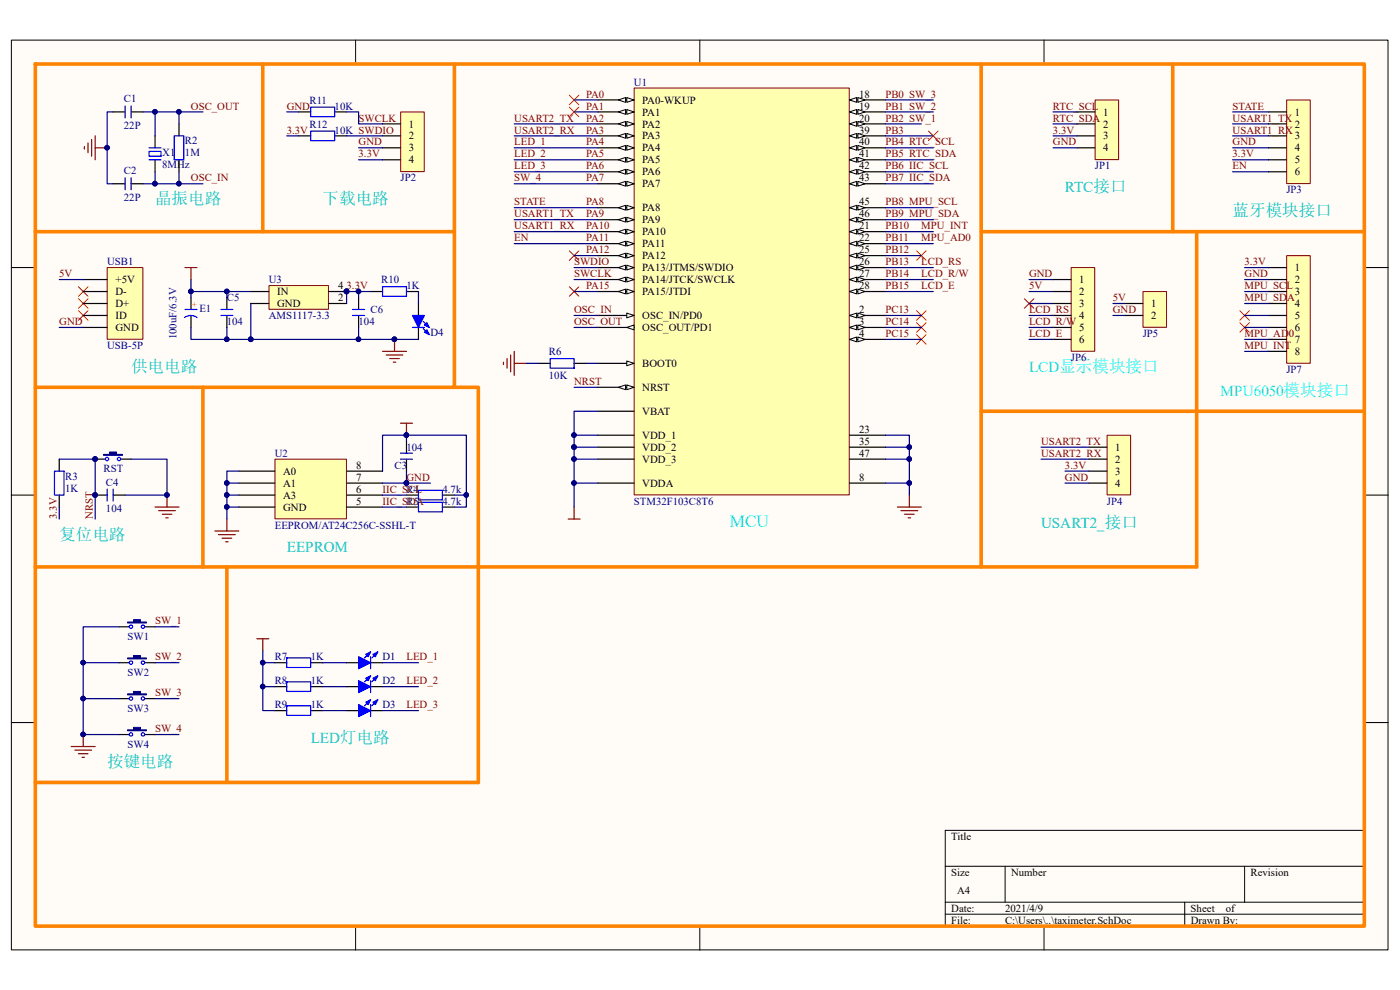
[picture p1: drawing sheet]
<svg xmlns="http://www.w3.org/2000/svg" width="297mm" height="210mm" viewBox="0 0 297 210" stroke-linecap="round" stroke-linejoin="round" font-family="sans-serif">
<path d="M2.5 8.6h292v192.9h-292z" fill="#fffcf8"/>
<path d="M2.4 8.5h292.1v193h-292.1z" fill="none" stroke="#000" stroke-width=".21"/>
<path d="M7.5 13.6h281.9v182.8h-281.9z" fill="#fffcf8"/>
<g fill="none" stroke="#000" stroke-width=".21">
<path d="M7.5 13.6h281.9v182.8h-281.9zM75.4 8.5v5.1M148.5 8.5v5.1M221.5 8.5v5.1M2.4 56.8h5.1M289.4 56.8h5.1M2.4 105h5.1M289.4 105h5.1M2.4 153.3h5.1M289.4 153.3h5.1M289.4 176.1h-88.9v20.4M75.4 196.5v5"/>
<path d="M148.5 196.5v5M200.5 183.8h88.9M200.5 191.4h88.9M200.5 193.9h88.9M213.2 183.8v7.6M221.5 196.5v5M251.3 191.4v5.1M264 183.8v7.6"/>
</g>
<path d="M134.6 18.7h45.6v86.3h-45.6z" fill="#ffffb0"/>
<path d="M134.5 18.7h45.7v86.3h-45.7z" fill="none" stroke="#800000" stroke-width=".21"/>
<path d="M126.9 77.1h7.6" fill="none" stroke="#000" stroke-width=".25"/>
<path d="M133 76.6l1.5 .5-1.5 .5z" fill="#fffcf8"/>
<path d="M133 76.6l1.5 .5-1.5 .5z" fill="none" stroke="#000" stroke-width=".21"/>
<path d="M126.9 82.2h7.6" fill="none" stroke="#000" stroke-width=".25"/>
<path d="M133 81.7l1.5 .5-1.5 .5z" fill="#fffcf8"/>
<path d="M133 81.7l1.5 .5-1.5 .5z" fill="none" stroke="#000" stroke-width=".21"/>
<path d="M131.2 82.2l1.5-.5v1z" fill="#fffcf8"/>
<path d="M131.2 82.2l1.5-.5v1z" fill="none" stroke="#000" stroke-width=".21"/>
<path d="M126.9 66.9h7.6" fill="none" stroke="#000" stroke-width=".25"/>
<path d="M133 66.4l1.5 .5-1.5 .5z" fill="#fffcf8"/>
<path d="M133 66.4l1.5 .5-1.5 .5z" fill="none" stroke="#000" stroke-width=".21"/>
<path d="M126.9 69.5h7.6" fill="none" stroke="#000" stroke-width=".25"/>
<path d="M133 69.5l1.5-.5v1z" fill="#fffcf8"/>
<path d="M133 69.5l1.5-.5v1z" fill="none" stroke="#000" stroke-width=".21"/>
<path d="M126.9 21.2h7.6" fill="none" stroke="#000" stroke-width=".25"/>
<path d="M133 20.7l1.5 .5-1.5 .5z" fill="#fffcf8"/>
<path d="M133 20.7l1.5 .5-1.5 .5z" fill="none" stroke="#000" stroke-width=".21"/>
<path d="M131.2 21.2l1.5-.5v1z" fill="#fffcf8"/>
<path d="M131.2 21.2l1.5-.5v1z" fill="none" stroke="#000" stroke-width=".21"/>
<path d="M126.9 23.7h7.6" fill="none" stroke="#000" stroke-width=".25"/>
<path d="M133 23.2l1.5 .5-1.5 .5z" fill="#fffcf8"/>
<path d="M133 23.2l1.5 .5-1.5 .5z" fill="none" stroke="#000" stroke-width=".21"/>
<path d="M131.2 23.7l1.5-.5v1z" fill="#fffcf8"/>
<path d="M131.2 23.7l1.5-.5v1z" fill="none" stroke="#000" stroke-width=".21"/>
<path d="M126.9 26.3h7.6" fill="none" stroke="#000" stroke-width=".25"/>
<path d="M133 25.8l1.5 .5-1.5 .5z" fill="#fffcf8"/>
<path d="M133 25.8l1.5 .5-1.5 .5z" fill="none" stroke="#000" stroke-width=".21"/>
<path d="M131.2 26.3l1.5-.5v1z" fill="#fffcf8"/>
<path d="M131.2 26.3l1.5-.5v1z" fill="none" stroke="#000" stroke-width=".21"/>
<path d="M126.9 28.8h7.6" fill="none" stroke="#000" stroke-width=".25"/>
<path d="M133 28.3l1.5 .5-1.5 .5z" fill="#fffcf8"/>
<path d="M133 28.3l1.5 .5-1.5 .5z" fill="none" stroke="#000" stroke-width=".21"/>
<path d="M131.2 28.8l1.5-.5v1z" fill="#fffcf8"/>
<path d="M131.2 28.8l1.5-.5v1z" fill="none" stroke="#000" stroke-width=".21"/>
<path d="M126.9 31.4h7.6" fill="none" stroke="#000" stroke-width=".25"/>
<path d="M133 30.9l1.5 .5-1.5 .5z" fill="#fffcf8"/>
<path d="M133 30.9l1.5 .5-1.5 .5z" fill="none" stroke="#000" stroke-width=".21"/>
<path d="M131.2 31.4l1.5-.5v1z" fill="#fffcf8"/>
<path d="M131.2 31.4l1.5-.5v1z" fill="none" stroke="#000" stroke-width=".21"/>
<path d="M126.9 33.9h7.6" fill="none" stroke="#000" stroke-width=".25"/>
<path d="M133 33.4l1.5 .5-1.5 .5z" fill="#fffcf8"/>
<path d="M133 33.4l1.5 .5-1.5 .5z" fill="none" stroke="#000" stroke-width=".21"/>
<path d="M131.2 33.9l1.5-.5v1z" fill="#fffcf8"/>
<path d="M131.2 33.9l1.5-.5v1z" fill="none" stroke="#000" stroke-width=".21"/>
<path d="M126.9 36.4h7.6" fill="none" stroke="#000" stroke-width=".25"/>
<path d="M133 35.9l1.5 .5-1.5 .5z" fill="#fffcf8"/>
<path d="M133 35.9l1.5 .5-1.5 .5z" fill="none" stroke="#000" stroke-width=".21"/>
<path d="M131.2 36.4l1.5-.5v1z" fill="#fffcf8"/>
<path d="M131.2 36.4l1.5-.5v1z" fill="none" stroke="#000" stroke-width=".21"/>
<path d="M126.9 39h7.6" fill="none" stroke="#000" stroke-width=".25"/>
<path d="M133 38.5l1.5 .5-1.5 .5z" fill="#fffcf8"/>
<path d="M133 38.5l1.5 .5-1.5 .5z" fill="none" stroke="#000" stroke-width=".21"/>
<path d="M131.2 39l1.5-.5v1z" fill="#fffcf8"/>
<path d="M131.2 39l1.5-.5v1z" fill="none" stroke="#000" stroke-width=".21"/>
<path d="M126.9 44.1h7.6" fill="none" stroke="#000" stroke-width=".25"/>
<path d="M133 43.6l1.5 .5-1.5 .5z" fill="#fffcf8"/>
<path d="M133 43.6l1.5 .5-1.5 .5z" fill="none" stroke="#000" stroke-width=".21"/>
<path d="M131.2 44.1l1.5-.5v1z" fill="#fffcf8"/>
<path d="M131.2 44.1l1.5-.5v1z" fill="none" stroke="#000" stroke-width=".21"/>
<path d="M126.9 46.6h7.6" fill="none" stroke="#000" stroke-width=".25"/>
<path d="M133 46.1l1.5 .5-1.5 .5z" fill="#fffcf8"/>
<path d="M133 46.1l1.5 .5-1.5 .5z" fill="none" stroke="#000" stroke-width=".21"/>
<path d="M131.2 46.6l1.5-.5v1z" fill="#fffcf8"/>
<path d="M131.2 46.6l1.5-.5v1z" fill="none" stroke="#000" stroke-width=".21"/>
<path d="M126.9 49.1h7.6" fill="none" stroke="#000" stroke-width=".25"/>
<path d="M133 48.6l1.5 .5-1.5 .6z" fill="#fffcf8"/>
<path d="M133 48.6l1.5 .5-1.5 .6z" fill="none" stroke="#000" stroke-width=".21"/>
<path d="M131.2 49.1l1.5-.5v1.1z" fill="#fffcf8"/>
<path d="M131.2 49.1l1.5-.5v1.1z" fill="none" stroke="#000" stroke-width=".21"/>
<path d="M126.9 51.7h7.6" fill="none" stroke="#000" stroke-width=".25"/>
<path d="M133 51.2l1.5 .5-1.5 .5z" fill="#fffcf8"/>
<path d="M133 51.2l1.5 .5-1.5 .5z" fill="none" stroke="#000" stroke-width=".21"/>
<path d="M131.2 51.7l1.5-.5v1z" fill="#fffcf8"/>
<path d="M131.2 51.7l1.5-.5v1z" fill="none" stroke="#000" stroke-width=".21"/>
<path d="M126.9 54.2h7.6" fill="none" stroke="#000" stroke-width=".25"/>
<path d="M133 53.7l1.5 .5-1.5 .5z" fill="#fffcf8"/>
<path d="M133 53.7l1.5 .5-1.5 .5z" fill="none" stroke="#000" stroke-width=".21"/>
<path d="M131.2 54.2l1.5-.5v1z" fill="#fffcf8"/>
<path d="M131.2 54.2l1.5-.5v1z" fill="none" stroke="#000" stroke-width=".21"/>
<path d="M126.9 56.8h7.6" fill="none" stroke="#000" stroke-width=".25"/>
<path d="M133 56.3l1.5 .5-1.5 .5z" fill="#fffcf8"/>
<path d="M133 56.3l1.5 .5-1.5 .5z" fill="none" stroke="#000" stroke-width=".21"/>
<path d="M131.2 56.8l1.5-.5v1z" fill="#fffcf8"/>
<path d="M131.2 56.8l1.5-.5v1z" fill="none" stroke="#000" stroke-width=".21"/>
<path d="M126.9 59.3h7.6" fill="none" stroke="#000" stroke-width=".25"/>
<path d="M133 58.8l1.5 .5-1.5 .5z" fill="#fffcf8"/>
<path d="M133 58.8l1.5 .5-1.5 .5z" fill="none" stroke="#000" stroke-width=".21"/>
<path d="M131.2 59.3l1.5-.5v1z" fill="#fffcf8"/>
<path d="M131.2 59.3l1.5-.5v1z" fill="none" stroke="#000" stroke-width=".21"/>
<path d="M126.9 61.8h7.6" fill="none" stroke="#000" stroke-width=".25"/>
<path d="M133 61.3l1.5 .5-1.5 .6z" fill="#fffcf8"/>
<path d="M133 61.3l1.5 .5-1.5 .6z" fill="none" stroke="#000" stroke-width=".21"/>
<path d="M131.2 61.8l1.5-.5v1.1z" fill="#fffcf8"/>
<path d="M131.2 61.8l1.5-.5v1.1z" fill="none" stroke="#000" stroke-width=".21"/>
<path d="M180.2 21.2h7.6" fill="none" stroke="#000" stroke-width=".25"/>
<path d="M180.2 21.2l1.5-.5v1z" fill="#fffcf8"/>
<path d="M180.2 21.2l1.5-.5v1z" fill="none" stroke="#000" stroke-width=".21"/>
<path d="M182 20.7l1.5 .5-1.5 .5z" fill="#fffcf8"/>
<path d="M182 20.7l1.5 .5-1.5 .5z" fill="none" stroke="#000" stroke-width=".21"/>
<path d="M180.2 23.7h7.6" fill="none" stroke="#000" stroke-width=".25"/>
<path d="M180.2 23.7l1.5-.5v1z" fill="#fffcf8"/>
<path d="M180.2 23.7l1.5-.5v1z" fill="none" stroke="#000" stroke-width=".21"/>
<path d="M182 23.2l1.5 .5-1.5 .5z" fill="#fffcf8"/>
<path d="M182 23.2l1.5 .5-1.5 .5z" fill="none" stroke="#000" stroke-width=".21"/>
<path d="M180.2 26.3h7.6" fill="none" stroke="#000" stroke-width=".25"/>
<path d="M180.2 26.3l1.5-.5v1z" fill="#fffcf8"/>
<path d="M180.2 26.3l1.5-.5v1z" fill="none" stroke="#000" stroke-width=".21"/>
<path d="M182 25.8l1.5 .5-1.5 .5z" fill="#fffcf8"/>
<path d="M182 25.8l1.5 .5-1.5 .5z" fill="none" stroke="#000" stroke-width=".21"/>
<path d="M180.2 28.8h7.6" fill="none" stroke="#000" stroke-width=".25"/>
<path d="M180.2 28.8l1.5-.5v1z" fill="#fffcf8"/>
<path d="M180.2 28.8l1.5-.5v1z" fill="none" stroke="#000" stroke-width=".21"/>
<path d="M182 28.3l1.5 .5-1.5 .5z" fill="#fffcf8"/>
<path d="M182 28.3l1.5 .5-1.5 .5z" fill="none" stroke="#000" stroke-width=".21"/>
<path d="M180.2 31.4h7.6" fill="none" stroke="#000" stroke-width=".25"/>
<path d="M180.2 31.4l1.5-.5v1z" fill="#fffcf8"/>
<path d="M180.2 31.4l1.5-.5v1z" fill="none" stroke="#000" stroke-width=".21"/>
<path d="M182 30.9l1.5 .5-1.5 .5z" fill="#fffcf8"/>
<path d="M182 30.9l1.5 .5-1.5 .5z" fill="none" stroke="#000" stroke-width=".21"/>
<path d="M180.2 33.9h7.6" fill="none" stroke="#000" stroke-width=".25"/>
<path d="M180.2 33.9l1.5-.5v1z" fill="#fffcf8"/>
<path d="M180.2 33.9l1.5-.5v1z" fill="none" stroke="#000" stroke-width=".21"/>
<path d="M182 33.4l1.5 .5-1.5 .5z" fill="#fffcf8"/>
<path d="M182 33.4l1.5 .5-1.5 .5z" fill="none" stroke="#000" stroke-width=".21"/>
<path d="M180.2 36.4h7.6" fill="none" stroke="#000" stroke-width=".25"/>
<path d="M180.2 36.4l1.5-.5v1z" fill="#fffcf8"/>
<path d="M180.2 36.4l1.5-.5v1z" fill="none" stroke="#000" stroke-width=".21"/>
<path d="M182 35.9l1.5 .5-1.5 .5z" fill="#fffcf8"/>
<path d="M182 35.9l1.5 .5-1.5 .5z" fill="none" stroke="#000" stroke-width=".21"/>
<path d="M180.2 39h7.6" fill="none" stroke="#000" stroke-width=".25"/>
<path d="M180.2 39l1.5-.5v1z" fill="#fffcf8"/>
<path d="M180.2 39l1.5-.5v1z" fill="none" stroke="#000" stroke-width=".21"/>
<path d="M182 38.5l1.5 .5-1.5 .5z" fill="#fffcf8"/>
<path d="M182 38.5l1.5 .5-1.5 .5z" fill="none" stroke="#000" stroke-width=".21"/>
<path d="M180.2 44.1h7.6" fill="none" stroke="#000" stroke-width=".25"/>
<path d="M180.2 44.1l1.5-.5v1z" fill="#fffcf8"/>
<path d="M180.2 44.1l1.5-.5v1z" fill="none" stroke="#000" stroke-width=".21"/>
<path d="M182 43.6l1.5 .5-1.5 .5z" fill="#fffcf8"/>
<path d="M182 43.6l1.5 .5-1.5 .5z" fill="none" stroke="#000" stroke-width=".21"/>
<path d="M180.2 46.6h7.6" fill="none" stroke="#000" stroke-width=".25"/>
<path d="M180.2 46.6l1.5-.5v1z" fill="#fffcf8"/>
<path d="M180.2 46.6l1.5-.5v1z" fill="none" stroke="#000" stroke-width=".21"/>
<path d="M182 46.1l1.5 .5-1.5 .5z" fill="#fffcf8"/>
<path d="M182 46.1l1.5 .5-1.5 .5z" fill="none" stroke="#000" stroke-width=".21"/>
<path d="M180.2 49.1h7.6" fill="none" stroke="#000" stroke-width=".25"/>
<path d="M180.2 49.1l1.5-.5v1.1z" fill="#fffcf8"/>
<path d="M180.2 49.1l1.5-.5v1.1z" fill="none" stroke="#000" stroke-width=".21"/>
<path d="M182 48.6l1.5 .5-1.5 .6z" fill="#fffcf8"/>
<path d="M182 48.6l1.5 .5-1.5 .6z" fill="none" stroke="#000" stroke-width=".21"/>
<path d="M180.2 51.7h7.6" fill="none" stroke="#000" stroke-width=".25"/>
<path d="M180.2 51.7l1.5-.5v1z" fill="#fffcf8"/>
<path d="M180.2 51.7l1.5-.5v1z" fill="none" stroke="#000" stroke-width=".21"/>
<path d="M182 51.2l1.5 .5-1.5 .5z" fill="#fffcf8"/>
<path d="M182 51.2l1.5 .5-1.5 .5z" fill="none" stroke="#000" stroke-width=".21"/>
<path d="M180.2 54.2h7.6" fill="none" stroke="#000" stroke-width=".25"/>
<path d="M180.2 54.2l1.5-.5v1z" fill="#fffcf8"/>
<path d="M180.2 54.2l1.5-.5v1z" fill="none" stroke="#000" stroke-width=".21"/>
<path d="M182 53.7l1.5 .5-1.5 .5z" fill="#fffcf8"/>
<path d="M182 53.7l1.5 .5-1.5 .5z" fill="none" stroke="#000" stroke-width=".21"/>
<path d="M180.2 56.8h7.6" fill="none" stroke="#000" stroke-width=".25"/>
<path d="M180.2 56.8l1.5-.5v1z" fill="#fffcf8"/>
<path d="M180.2 56.8l1.5-.5v1z" fill="none" stroke="#000" stroke-width=".21"/>
<path d="M182 56.3l1.5 .5-1.5 .5z" fill="#fffcf8"/>
<path d="M182 56.3l1.5 .5-1.5 .5z" fill="none" stroke="#000" stroke-width=".21"/>
<path d="M180.2 59.3h7.6" fill="none" stroke="#000" stroke-width=".25"/>
<path d="M180.2 59.3l1.5-.5v1z" fill="#fffcf8"/>
<path d="M180.2 59.3l1.5-.5v1z" fill="none" stroke="#000" stroke-width=".21"/>
<path d="M182 58.8l1.5 .5-1.5 .5z" fill="#fffcf8"/>
<path d="M182 58.8l1.5 .5-1.5 .5z" fill="none" stroke="#000" stroke-width=".21"/>
<path d="M180.2 61.8h7.6" fill="none" stroke="#000" stroke-width=".25"/>
<path d="M180.2 61.8l1.5-.5v1.1z" fill="#fffcf8"/>
<path d="M180.2 61.8l1.5-.5v1.1z" fill="none" stroke="#000" stroke-width=".21"/>
<path d="M182 61.3l1.5 .5-1.5 .6z" fill="#fffcf8"/>
<path d="M182 61.3l1.5 .5-1.5 .6z" fill="none" stroke="#000" stroke-width=".21"/>
<path d="M180.2 66.9h7.6" fill="none" stroke="#000" stroke-width=".25"/>
<path d="M180.2 66.9l1.5-.5v1z" fill="#fffcf8"/>
<path d="M180.2 66.9l1.5-.5v1z" fill="none" stroke="#000" stroke-width=".21"/>
<path d="M182 66.4l1.5 .5-1.5 .5z" fill="#fffcf8"/>
<path d="M182 66.4l1.5 .5-1.5 .5z" fill="none" stroke="#000" stroke-width=".21"/>
<path d="M180.2 69.5h7.6" fill="none" stroke="#000" stroke-width=".25"/>
<path d="M180.2 69.5l1.5-.5v1z" fill="#fffcf8"/>
<path d="M180.2 69.5l1.5-.5v1z" fill="none" stroke="#000" stroke-width=".21"/>
<path d="M182 69l1.5 .5-1.5 .5z" fill="#fffcf8"/>
<path d="M182 69l1.5 .5-1.5 .5z" fill="none" stroke="#000" stroke-width=".21"/>
<path d="M180.2 72h7.6" fill="none" stroke="#000" stroke-width=".25"/>
<path d="M180.2 72l1.5-.5v1z" fill="#fffcf8"/>
<path d="M180.2 72l1.5-.5v1z" fill="none" stroke="#000" stroke-width=".21"/>
<path d="M182 71.5l1.5 .5-1.5 .5z" fill="#fffcf8"/>
<path d="M182 71.5l1.5 .5-1.5 .5z" fill="none" stroke="#000" stroke-width=".21"/>
<g fill="none" stroke="#000" stroke-width=".25">
<path d="M24 23.7h2.5M24 39h2.5M27.8 23.7h2.6M27.8 39h2.6M32.9 28.8v2.6M32.9 33.9v2.5M38 26.3v2.5M38 33.9v2.5M114.2 77.1h2.5M121.8 77.1h2.5M126.9 87.2h7.6M126.9 92.3h7.6"/>
<path d="M126.9 94.9h7.6M126.9 97.4h7.6M180.2 92.3h7.6M180.2 94.9h7.6M180.2 97.4h7.6M126.9 102.5h7.6M180.2 102.5h7.6"/>
</g>
<path d="M26.5 22.5v2.5M26.5 37.7v2.6M27.8 22.5v2.5M27.8 37.7v2.6M31.6 32.1h2.6v1h-2.6zM31.6 31.4h2.6M31.6 33.9h2.6M37 28.8h2v5.1h-2zM116.7 76.1h5.1v2h-5.1z" fill="none" stroke="#00f" stroke-width=".25"/>
<path d="M17.9 31.1v.5M18.7 30.3v2.1M19.4 29.6v3.5M20.2 28.8v5.1M20.2 31.4h2.5M106.8 76.8v.5M107.6 76.1v2M108.3 75.3v3.6M109.1 74.5v5.1M109.1 77.1h2.5" fill="none" stroke="#800000" stroke-width=".25"/>
<circle cx="22.7" cy="31.3" r=".48" fill="#000080" stroke="#000080" stroke-width=".21"/>
<path d="M85 23.8h5v12.6h-5z" fill="#ffffb0"/>
<path d="M85 23.7h5v12.7h-5z" fill="none" stroke="#800000" stroke-width=".21"/>
<path d="M81.2 26.3h3.8M81.2 28.8h3.8M81.2 31.4h3.8M81.2 33.9h3.8M20.2 97.4h2.5M25.3 97.4h2.5" fill="none" stroke="#000" stroke-width=".25"/>
<circle cx="20.2" cy="97.4" r=".48" fill="#000080" stroke="#000080" stroke-width=".21"/>
<g fill="#fff" stroke="#00f" stroke-width=".25">
<circle cx="22.7" cy="97.4" r=".36"/>
<circle cx="25.2" cy="97.4" r=".36"/>
</g>
<path d="M22 96.4h4v.2h-4zM22 96.5h4" fill="none" stroke="#000080" stroke-width=".21"/>
<path d="M23.3 95.9h1.4v.5h-1.4z" fill="#000080"/>
<path d="M23.2 95.9h1.5v.5h-1.5z" fill="none" stroke="#000080" stroke-width=".21"/>
<g fill="#000080" stroke="#000080" stroke-width=".21">
<circle cx="20.2" cy="97.4" r=".48"/>
<circle cx="20.2" cy="105" r=".48"/>
<circle cx="35.4" cy="105" r=".48"/>
</g>
<path d="M12.6 97.4v2.5M12.6 105v2.6M20.2 105h2.5M24 105h2.5" fill="none" stroke="#000" stroke-width=".25"/>
<path d="M11.6 99.9h2v5.1h-2zM22.7 103.8v2.5M24 103.8v2.5" fill="none" stroke="#00f" stroke-width=".25"/>
<path d="M32.9 107.6h5.1M33.7 108.3h3.5M34.4 109.1h2M35.2 109.9h.5M35.4 105v2.6" fill="none" stroke="#800000" stroke-width=".25"/>
<path d="M58.4 97.5h15.1v12.6h-15.1z" fill="#ffffb0"/>
<path d="M58.3 97.4h15.2v12.7h-15.2z" fill="none" stroke="#800000" stroke-width=".21"/>
<g fill="none" stroke="#000" stroke-width=".25">
<path d="M50.7 99.9h7.6M73.5 99.9h7.7M86.2 93.6v2.5M86.2 97.4v2.5M50.7 102.5h7.6M50.7 105h7.6M50.7 107.6h7.6M73.5 102.5h7.7M73.5 105h7.7M73.5 107.6h7.7M86.2 105h2.6M86.2 107.6h2.6"/>
<path d="M93.9 105h2.5M93.9 107.6h2.5M25.3 133h2.5M30.4 133h2.5"/>
</g>
<path d="M85 89.8h2.5M86.2 89.8v2.5M45.6 112.6h5.1M46.4 113.4h3.5M47.1 114.2h2.1M47.9 114.9h.5M48.1 110.1v2.5" fill="none" stroke="#800000" stroke-width=".25"/>
<path d="M85 97.4h2.5M85 96.1h2.5M88.8 104h5.1v2h-5.1zM88.8 106.6h5.1v2h-5.1z" fill="none" stroke="#00f" stroke-width=".25"/>
<g fill="#000080" stroke="#000080" stroke-width=".21">
<circle cx="86.2" cy="102.5" r=".48"/>
<circle cx="86.2" cy="92.3" r=".48"/>
</g>
<g fill="#fff" stroke="#00f" stroke-width=".25">
<circle cx="27.8" cy="132.9" r=".36"/>
<circle cx="30.3" cy="132.9" r=".36"/>
</g>
<path d="M27.1 132h4v.2h-4zM27.1 132.1h4" fill="none" stroke="#000080" stroke-width=".21"/>
<path d="M28.4 131.5h1.4v.4h-1.4z" fill="#000080"/>
<path d="M28.3 131.4h1.5v.5h-1.5z" fill="none" stroke="#000080" stroke-width=".21"/>
<path d="M25.3 140.6h2.5M30.4 140.6h2.5" fill="none" stroke="#000" stroke-width=".25"/>
<g fill="#fff" stroke="#00f" stroke-width=".25">
<circle cx="27.8" cy="140.6" r=".36"/>
<circle cx="30.3" cy="140.6" r=".36"/>
</g>
<path d="M27.1 139.6h4v.2h-4zM27.1 139.7h4" fill="none" stroke="#000080" stroke-width=".21"/>
<path d="M28.4 139.1h1.4v.4h-1.4z" fill="#000080"/>
<path d="M28.3 139.1h1.5v.4h-1.5z" fill="none" stroke="#000080" stroke-width=".21"/>
<path d="M25.3 148.2h2.5M30.4 148.2h2.5" fill="none" stroke="#000" stroke-width=".25"/>
<g fill="#fff" stroke="#00f" stroke-width=".25">
<circle cx="27.8" cy="148.2" r=".36"/>
<circle cx="30.3" cy="148.2" r=".36"/>
</g>
<path d="M27.1 147.2h4v.2h-4zM27.1 147.3h4" fill="none" stroke="#000080" stroke-width=".21"/>
<path d="M28.4 146.7h1.4v.5h-1.4z" fill="#000080"/>
<path d="M28.3 146.7h1.5v.5h-1.5z" fill="none" stroke="#000080" stroke-width=".21"/>
<path d="M25.3 155.8h2.5M30.4 155.8h2.5" fill="none" stroke="#000" stroke-width=".25"/>
<g fill="#fff" stroke="#00f" stroke-width=".25">
<circle cx="27.8" cy="155.8" r=".36"/>
<circle cx="30.3" cy="155.8" r=".36"/>
</g>
<path d="M27.1 154.8h4v.2h-4zM27.1 154.9h4" fill="none" stroke="#000080" stroke-width=".21"/>
<path d="M28.4 154.3h1.4v.5h-1.4z" fill="#000080"/>
<path d="M28.3 154.3h1.5v.5h-1.5z" fill="none" stroke="#000080" stroke-width=".21"/>
<path d="M15.1 158.4h5.1M15.9 159.1h3.5M16.6 159.9h2.1M17.7 155.8v2.6M17.4 160.7h.5" fill="none" stroke="#800000" stroke-width=".25"/>
<circle cx="17.6" cy="155.8" r=".48" fill="#000080" stroke="#000080" stroke-width=".21"/>
<path d="M73.5 140.6h2.6M78.6 140.6h2.6" fill="none" stroke="#000" stroke-width=".25"/>
<path d="M76.1 139.3l2.5 1.3-2.5 1.3z" fill="#00f"/>
<path d="M76.1 139.3l2.5 1.3-2.5 1.3zM78.6 138.3l-1.3 1.3M80.1 138.3l-1.2 1.3" fill="none" stroke="#00f" stroke-width=".25"/>
<path d="M77.6 138.8l1-.5-.5 1z" fill="#00f"/>
<path d="M77.6 138.8l1-.5-.5 1z" fill="none" stroke="#00f" stroke-width=".25"/>
<path d="M79.1 138.8l1-.5-.5 1z" fill="#00f"/>
<path d="M78.6 139.3v2.6M79.1 138.8l1-.5-.5 1z" fill="none" stroke="#00f" stroke-width=".25"/>
<path d="M73.5 145.7h2.6M78.6 145.7h2.6" fill="none" stroke="#000" stroke-width=".25"/>
<path d="M76.1 144.4l2.5 1.3-2.5 1.2z" fill="#00f"/>
<path d="M76.1 144.4l2.5 1.3-2.5 1.2zM78.6 143.4l-1.3 1.3M80.1 143.4l-1.2 1.3" fill="none" stroke="#00f" stroke-width=".25"/>
<path d="M77.6 143.9l1-.5-.5 1z" fill="#00f"/>
<path d="M77.6 143.9l1-.5-.5 1z" fill="none" stroke="#00f" stroke-width=".25"/>
<path d="M79.1 143.9l1-.5-.5 1z" fill="#00f"/>
<path d="M78.6 144.4v2.5M79.1 143.9l1-.5-.5 1z" fill="none" stroke="#00f" stroke-width=".25"/>
<path d="M73.5 150.7h2.6M78.6 150.7h2.6" fill="none" stroke="#000" stroke-width=".25"/>
<path d="M76.1 149.5l2.5 1.2-2.5 1.3z" fill="#00f"/>
<path d="M76.1 149.5l2.5 1.2-2.5 1.3zM78.6 148.5l-1.3 1.2M80.1 148.5l-1.2 1.2" fill="none" stroke="#00f" stroke-width=".25"/>
<path d="M77.6 149l1-.5-.5 1z" fill="#00f"/>
<path d="M77.6 149l1-.5-.5 1z" fill="none" stroke="#00f" stroke-width=".25"/>
<path d="M79.1 149l1-.5-.5 1z" fill="#00f"/>
<path d="M60.8 139.6h5.1v2h-5.1zM60.8 144.7h5.1v2h-5.1zM60.8 149.7h5.1v2.1h-5.1zM78.6 149.5v2.5M79.1 149l1-.5-.5 1z" fill="none" stroke="#00f" stroke-width=".25"/>
<path d="M58.3 140.6h2.5M58.3 145.7h2.5M58.3 150.7h2.5M65.9 140.6h2.6M65.9 145.7h2.6M65.9 150.7h2.6" fill="none" stroke="#000" stroke-width=".25"/>
<path d="M54.5 135.5h2.5M55.8 135.5v2.5" fill="none" stroke="#800000" stroke-width=".25"/>
<path d="M234.9 92.4h5v12.6h-5z" fill="#ffffb0"/>
<path d="M234.9 92.3h5v12.7h-5z" fill="none" stroke="#800000" stroke-width=".21"/>
<path d="M231 94.9h3.8M231 97.4h3.8M231 99.9h3.8M231 102.5h3.8" fill="none" stroke="#000" stroke-width=".25"/>
<path d="M273 21.3h5v17.6h-5z" fill="#ffffb0"/>
<path d="M273 21.2h5v17.7h-5z" fill="none" stroke="#800000" stroke-width=".21"/>
<path d="M269.1 23.7h3.8M269.1 26.3h3.8M269.1 28.8h3.8M269.1 31.4h3.8M269.1 33.9h3.8M269.1 36.4h3.8" fill="none" stroke="#000" stroke-width=".25"/>
<path d="M232.4 21.3h4.9v12.6h-4.9z" fill="#ffffb0"/>
<path d="M232.3 21.2h5v12.7h-5z" fill="none" stroke="#800000" stroke-width=".21"/>
<path d="M228.5 23.7h3.8M228.5 26.3h3.8M228.5 28.8h3.8M228.5 31.4h3.8" fill="none" stroke="#000" stroke-width=".25"/>
<path d="M16.6 60.8l2.1 2.1M16.6 63.4l2.1 2M16.6 65.9l2.1 2M18.7 60.8l-2.1 2.1M18.7 63.4l-2.1 2M18.7 65.9l-2.1 2" fill="none" stroke="#f00" stroke-width=".21"/>
<path d="M57.1 60.6h12.6v5h-12.6z" fill="#ffffb0"/>
<path d="M57.1 60.6h12.6v5h-12.6z" fill="none" stroke="#800000" stroke-width=".21"/>
<path d="M40.5 63.1v2.6M40.5 66.9v2.6M48.1 63.1v2.6M48.1 66.9v2.6M53.2 64.4h3.8M53.2 61.8h3.8M69.7 64.4h3.8M69.7 61.8h3.8M76.1 63.1v2.6M76.1 66.9v2.6M88.8 64.4v2.5M88.8 69.5v2.5" fill="none" stroke="#000" stroke-width=".25"/>
<g fill="#000080" stroke="#000080" stroke-width=".21">
<circle cx="73.5" cy="61.8" r=".48"/>
<circle cx="83.7" cy="72" r=".48"/>
</g>
<path d="M39.2 67.3a2.26 2.26 0 0 1 2.6 .1M39.2 65.7h2.6M46.9 66.9h2.5M46.9 65.7h2.5M74.8 66.9h2.5M74.8 65.7h2.5" fill="none" stroke="#00f" stroke-width=".25"/>
<path d="M39.2 56.8h2.6M40.5 56.8v2.5M81.2 74.5h5M81.9 75.3h3.6M82.7 76.1h2M83.4 76.8h.5M83.7 72v2.5" fill="none" stroke="#800000" stroke-width=".25"/>
<path d="M87.5 66.9h2.5l-1.2 2.6z" fill="#00f"/>
<path d="M87.5 66.9h2.5l-1.2 2.6zM89.8 68.2l1.3 1.3M89.8 69.7l1.3 1.3" fill="none" stroke="#00f" stroke-width=".25"/>
<path d="M90 69l.6-.6 .5 1.1z" fill="#00f"/>
<path d="M90 69l.6-.6 .5 1.1z" fill="none" stroke="#00f" stroke-width=".25"/>
<path d="M90 70.5l.6-.5 .5 1z" fill="#00f"/>
<path d="M81.2 60.8h5v2.1h-5zM87.5 69.5h2.5M90 70.5l.6-.5 .5 1z" fill="none" stroke="#00f" stroke-width=".25"/>
<path d="M78.6 61.8h2.6M86.2 61.8h2.6" fill="none" stroke="#000" stroke-width=".25"/>
<path d="M242.5 61.9h5v7.5h-5z" fill="#ffffb0"/>
<path d="M242.5 61.8h5v7.6h-5z" fill="none" stroke="#800000" stroke-width=".21"/>
<path d="M238.6 64.4h3.9M238.6 66.9h3.9" fill="none" stroke="#000" stroke-width=".25"/>
<path d="M273 54.3h5v22.7h-5z" fill="#ffffb0"/>
<path d="M273 54.2h5v22.8h-5z" fill="none" stroke="#800000" stroke-width=".21"/>
<path d="M269.1 56.8h3.8M269.1 59.3h3.8M269.1 61.8h3.8M269.1 64.4h3.8M269.1 66.9h3.8M269.1 69.5h3.8M269.1 72h3.8M269.1 74.5h3.8" fill="none" stroke="#000" stroke-width=".25"/>
<path d="M227.3 56.8h4.9v17.7h-4.9z" fill="#ffffb0"/>
<path d="M227.2 56.8h5v17.7h-5z" fill="none" stroke="#800000" stroke-width=".21"/>
<path d="M63.4 28.8h2.5M63.4 23.7h2.5M71 28.8h2.5M71 23.7h2.5M223.4 59.3h3.8M223.4 61.8h3.8M223.4 64.4h3.8M223.4 66.9h3.8M223.4 69.5h3.8M223.4 72h3.8" fill="none" stroke="#000" stroke-width=".25"/>
<g fill="none" stroke="#f00" stroke-width=".21">
<path d="M120.8 20.2l2 2M120.8 22.7l2 2.1M122.8 20.2l-2 2M122.8 22.7l-2 2.1M197 27.8l2 2M199 27.8l-2 2M120.8 53.2l2 2M122.8 53.2l-2 2M194.4 53.2l2.1 2M196.5 53.2l-2.1 2M120.8 60.8l2 2.1M122.8 60.8l-2 2.1"/>
<path d="M194.4 65.9l2.1 2M194.4 68.4l2.1 2.1M194.4 71l2.1 2M196.5 65.9l-2.1 2M196.5 68.4l-2.1 2.1M196.5 71l-2.1 2M217.3 63.4l2 2M219.3 63.4l-2 2M263 65.9l2.1 2M263 68.4l2.1 2.1M265.1 65.9l-2.1 2M265.1 68.4l-2.1 2.1"/>
</g>
<path d="M7.5 13.6h281.9v182.9h-281.9zM55.8 13.6v35.5M96.4 13.6v35.5h-88.9M208.2 13.6v106.7h-106.7v45.7h-94M248.8 13.6v35.5M96.4 49.1v33.1h-88.9M208.2 49.1h81.2M253.9 49.1v71.2h-45.7M43.1 82.2v38.1h-35.6M96.4 82.2h5.1v38.1h-58.4M208.2 87.2h81.2M48.1 120.3v45.7" fill="none" stroke="#fd8300" stroke-width=".76"/>
<path d="M65.9 27.8h5.1v2h-5.1zM65.9 22.7h5.1v2.1h-5.1z" fill="none" stroke="#00f" stroke-width=".25"/>
<path d="M120.5 110.1h2.6M121.8 107.6v2.5M190.4 107.6h5.1M191.1 108.3h3.6M191.9 109.1h2M192.7 109.9h.5M192.9 105v2.6" fill="none" stroke="#800000" stroke-width=".25"/>
<path d="M22.8 56.8h7.5v15.2h-7.5z" fill="#ffffb0"/>
<path d="M22.7 56.8h7.6v15.2h-7.6z" fill="none" stroke="#800000" stroke-width=".21"/>
<path d="M17.7 59.3h5M17.7 61.8h5M17.7 64.4h5M17.7 66.9h5M17.7 69.5h5" fill="none" stroke="#000" stroke-width=".25"/>
<g fill="none" stroke="#000080" stroke-width=".25">
<path d="M24 23.7h-1.3v15.3h1.3M30.4 39h12.7M30.4 23.7h7.6v2.6M32.9 23.7v5.1M32.9 36.4v2.6M38 23.7h5.1M38 36.4v2.6M60.8 23.7h2.6M60.8 28.8h2.6M73.5 23.7h2.6v2.6h5.1M73.5 28.8h7.7M76.1 31.4h5.1"/>
<path d="M76.1 33.9h5.1M109.1 26.3h17.8M109.1 28.8h17.8M109.1 31.4h17.8M109.1 33.9h17.8M109.1 36.4h17.8M109.1 39h17.8M121.8 21.2h5.1M121.8 23.7h5.1M187.8 21.2h10.2M187.8 23.7h10.2M187.8 26.3h7.7"/>
<path d="M187.8 28.8h10.2M187.8 31.4h10.2M187.8 33.9h10.2M187.8 36.4h10.2M187.8 39h10.2M223.4 23.7h5.1M223.4 26.3h5.1M223.4 28.8h5.1M223.4 31.4h5.1M261.5 23.7h7.6M261.5 26.3h7.6M261.5 28.8h7.6"/>
<path d="M261.5 31.4h7.6M261.5 33.9h7.6M261.5 36.4h7.6M12.6 59.3h5.1M40.5 59.3v2.5h12.7M109.1 44.1h17.8M109.1 46.6h17.8M109.1 49.1h17.8M109.1 51.7h17.8M121.8 54.2h5.1M121.8 56.8h5.1M121.8 59.3h5.1"/>
<path d="M187.8 54.2h7.7M187.8 56.8h10.2M187.8 59.3h10.2M187.8 44.1h10.2M187.8 46.6h10.2M187.8 49.1h10.2M187.8 51.7h10.2M218.3 59.3h5.1M264 56.8h5.1M264 59.3h5.1M12.6 69.5h5.1M40.5 69.5v2.5h12.7"/>
<path d="M40.5 61.8v1.3M48.1 61.8v1.3M48.1 69.5v2.5M53.2 72h35.6M53.2 64.4v7.6M76.1 61.8v1.3M76.1 69.5v2.5M78.6 61.8h-5.1v2.6M88.8 61.8v2.6M111.6 77.1h2.6M121.8 61.8h5.1M121.8 66.9h5.1"/>
<path d="M121.8 69.5h5.1M124.3 77.1h2.6M187.8 61.8h10.2M187.8 66.9h7.7M187.8 69.5h7.7M187.8 72h7.7M218.3 61.8h5.1M218.3 66.9h5.1M218.3 69.5h5.1M218.3 72h5.1M218.3 64.4h5.1M236.1 66.9h2.5"/>
<path d="M236.1 64.4h2.5M264 61.8h5.1M264 66.9h5.1M264 69.5h5.1M264 72h5.1M264 64.4h5.1M264 74.5h5.1M12.6 97.4h7.6v12.7M27.8 97.4h7.6v7.6h-8.9M50.7 99.9h-2.6v10.2M81.2 99.9v-7.6h17.7v15.3h-2.5M86.2 92.3v1.3"/>
<path d="M86.2 99.9v2.6M121.8 94.9v12.7M121.8 82.2h5.1M121.8 94.9h5.1M121.8 97.4h5.1M121.8 92.3h5.1M126.9 87.2h-5.1v7.7M187.8 92.3h5.1v10.2h-5.1M187.8 94.9h5.1M187.8 97.4h5.1M220.9 94.9h10.1M220.9 97.4h10.1"/>
<path d="M225.9 99.9h5.1M12.6 107.6v2.5M48.1 102.5h2.6M48.1 105h2.6M48.1 107.6h2.6M81.2 102.5h10.1M81.2 105h5M81.2 107.6h5M96.4 105h2.5M121.8 102.5h5.1M192.9 102.5v2.5M225.9 102.5h5.1"/>
<path d="M25.3 133h-7.6v22.8h7.6M32.9 133h5.1M55.8 138v12.7h2.5M17.7 148.2h7.6M17.7 140.6h7.6M32.9 148.2h5.1M32.9 140.6h5.1M32.9 155.8h5.1M55.8 140.6h2.5M55.8 145.7h2.5M68.5 140.6h5M68.5 145.7h5"/>
<path d="M68.5 150.7h5M81.2 140.6h7.6M81.2 145.7h7.6M81.2 150.7h7.6"/>
</g>
<g fill="#000080" stroke="#000080" stroke-width=".21">
<circle cx="121.8" cy="94.8" r=".48"/>
<circle cx="121.8" cy="97.4" r=".48"/>
<circle cx="192.9" cy="94.8" r=".48"/>
<circle cx="192.9" cy="97.4" r=".48"/>
<circle cx="121.8" cy="102.5" r=".48"/>
<circle cx="192.9" cy="102.5" r=".48"/>
<circle cx="32.9" cy="23.7" r=".48"/>
<circle cx="32.9" cy="39" r=".48"/>
<circle cx="22.7" cy="31.3" r=".48"/>
<circle cx="37.9" cy="23.7" r=".48"/>
<circle cx="37.9" cy="39" r=".48"/>
<circle cx="20.2" cy="97.4" r=".48"/>
<circle cx="20.2" cy="105" r=".48"/>
<circle cx="35.4" cy="105" r=".48"/>
<circle cx="121.8" cy="92.3" r=".48"/>
<circle cx="48.1" cy="102.5" r=".48"/>
<circle cx="48.1" cy="105" r=".48"/>
<circle cx="48.1" cy="107.5" r=".48"/>
<circle cx="98.9" cy="105" r=".48"/>
<circle cx="86.2" cy="102.5" r=".48"/>
<circle cx="86.2" cy="92.3" r=".48"/>
<circle cx="17.6" cy="148.2" r=".48"/>
<circle cx="17.6" cy="140.6" r=".48"/>
<circle cx="55.7" cy="145.6" r=".48"/>
<circle cx="55.7" cy="140.6" r=".48"/>
<circle cx="73.5" cy="61.8" r=".48"/>
<circle cx="76.1" cy="61.8" r=".48"/>
<circle cx="83.7" cy="72" r=".48"/>
<circle cx="17.6" cy="155.8" r=".48"/>
<circle cx="53.2" cy="72" r=".48"/>
<circle cx="76.1" cy="72" r=".48"/>
<circle cx="48.1" cy="72" r=".48"/>
<circle cx="48.1" cy="61.8" r=".48"/>
<circle cx="40.5" cy="61.8" r=".48"/>
</g>
<text font-size="3.7" fill="#0ff" x="154.8" y="111.8">MCU</text>
<g font-size="3.5" fill="#00bfbf">
<text x="32.9" y="43.3">晶振电路</text>
<text x="68.4" y="43.3">下载电路</text>
<text x="261.5" y="45.9">蓝牙模块接口</text>
<text x="27.8" y="78.9">供电电路</text>
<text x="12.6" y="114.5">复位电路</text>
<text x="22.7" y="162.8">按键电路</text>
</g>
<g font-size="3.2" fill="#00bfbf">
<text x="225.9" y="40.8">RTC接口</text>
<text x="220.9" y="112">USART2_接口</text>
<text x="60.8" y="117.1">EEPROM</text>
<text x="65.9" y="157.7">LED灯电路</text>
</g>
<g font-size="3.2" fill="#0ff">
<text x="218.3" y="78.9">LCD显示模块接口</text>
<text x="259" y="84">MPU6050模块接口</text>
</g>
<g font-size="2.3" fill="#000080">
<text x="26.3" y="21.7">C1</text>
<text x="65.7" y="22">R11</text>
<text x="71" y="23.2">10K</text>
<text x="134.5" y="18.2">U1</text>
<text x="26.3" y="27.3">22P</text>
<text x="65.7" y="27.1">R12</text>
<text x="71" y="28.3">10K SWDIO</text>
<text x="34.4" y="33.1">X1</text>
<text x="34.4" y="35.7">8MHz</text>
<text x="39.2" y="30.6">R2</text>
<text x="39.2" y="33.1">1M</text>
<text x="232.3" y="35.9">JP1</text>
<text x="26.3" y="37">C2</text>
<text x="85" y="38.5">JP2</text>
<text x="272.9" y="41">JP3</text>
<text x="26.3" y="42.5">22P</text>
<text x="22.7" y="56.3">USB1</text>
<text x="48.1" y="63.9">C5</text>
<text x="57" y="60.1">U3</text>
<text x="80.9" y="60.1">R10</text>
<text x="86.2" y="61.3">1K</text>
<text x="42.3" y="66.2">E1</text>
<text x="48.1" y="69">104</text>
<text x="57" y="67.7">AMS1117-3.3</text>
<text x="76.1" y="69">104</text>
<text x="78.6" y="66.4">C6</text>
<text x="91.3" y="71.2">D4</text>
<text x="242.4" y="71.5">JP5</text>
<text x="22.7" y="74">USB-5P</text>
<text x="37.5" y="72" transform="rotate(-90 37.5 72)">100uF/6.3V</text>
<text x="116.5" y="75.3">R6</text>
<text x="227.2" y="76.6">JP6</text>
<text x="116.5" y="80.4">10K</text>
<text x="272.9" y="79.1">JP7</text>
<text x="86.2" y="95.6">104</text>
<text x="13.8" y="101.7">R3</text>
<text x="22" y="100.2">RST</text>
<text x="58.3" y="96.9">U2</text>
<text x="83.7" y="99.4">C3</text>
<text x="13.8" y="104.3">1K</text>
<text x="22.5" y="103">C4</text>
<text x="86.2" y="104.5">R4</text>
<text x="86.2" y="107.1">R5</text>
<text x="93.9" y="104.5">4.7k</text>
<text x="93.9" y="107.1">4.7k</text>
<text x="134.5" y="107.1">STM32F103C8T6</text>
<text x="234.8" y="107.1">JP4</text>
<text x="22.5" y="108.6">104</text>
<text x="58.3" y="112.1">EEPROM/AT24C256C-SSHL-T</text>
<text x="27.1" y="135.8">SW1</text>
<text x="27.1" y="143.4">SW2</text>
<text x="58.3" y="140.1">R7</text>
<text x="65.9" y="140.1">1K</text>
<text x="81.2" y="140.1">D1</text>
<text x="58.3" y="145.2">R8</text>
<text x="65.9" y="145.2">1K</text>
<text x="81.2" y="145.2">D2</text>
<text x="27.1" y="151">SW3</text>
<text x="58.3" y="150.2">R9</text>
<text x="65.9" y="150.2">1K</text>
<text x="81.2" y="150.2">D3</text>
<text x="27.1" y="158.6">SW4</text>
</g>
<g font-size="2.3" fill="#800000">
<text x="40.5" y="23.2">OSC_OUT</text>
<text x="60.8" y="23.2">GND</text>
<text x="124.3" y="20.7">PA0</text>
<text x="124.3" y="23.2">PA1</text>
<text x="187.8" y="20.7">PB0 SW_3</text>
<text x="187.8" y="23.2">PB1 SW_2</text>
<text x="223.4" y="23.2">RTC_SCL</text>
<text x="261.5" y="23.2">STATE</text>
<text x="60.8" y="28.3">3.3V</text>
<text x="76.1" y="25.8">SWCLK</text>
<text x="109.1" y="25.8">USART2_TX</text>
<text x="109.1" y="28.3">USART2_RX</text>
<text x="124.3" y="25.8">PA2</text>
<text x="124.3" y="28.3">PA3</text>
<text x="187.8" y="28.3">PB3</text>
<text x="187.8" y="25.8">PB2 SW_1</text>
<text x="223.4" y="25.8">RTC_SDA</text>
<text x="223.4" y="28.3">3.3V</text>
<text x="261.5" y="28.3">USART1_RX</text>
<text x="261.5" y="25.8">USART1_TX</text>
<text x="76.1" y="30.9">GND</text>
<text x="76.1" y="33.4">3.3V</text>
<text x="109.1" y="30.9">LED_1</text>
<text x="109.1" y="33.4">LED_2</text>
<text x="109.1" y="35.9">LED_3</text>
<text x="124.3" y="30.9">PA4</text>
<text x="124.3" y="33.4">PA5</text>
<text x="124.3" y="35.9">PA6</text>
<text x="187.8" y="30.9">PB4 RTC_SCL</text>
<text x="187.8" y="33.4">PB5 RTC_SDA</text>
<text x="187.8" y="35.9">PB6 IIC_SCL</text>
<text x="223.4" y="30.9">GND</text>
<text x="261.5" y="30.9">GND</text>
<text x="261.5" y="33.4">3.3V</text>
<text x="261.5" y="35.9">EN</text>
<text x="40.5" y="38.5">OSC_IN</text>
<text x="109.1" y="38.5">SW_4</text>
<text x="124.3" y="38.5">PA7</text>
<text x="187.8" y="38.5">PB7 IIC_SDA</text>
<text x="109.1" y="46.1">USART1_TX</text>
<text x="109.1" y="43.6">STATE</text>
<text x="124.3" y="43.6">PA8</text>
<text x="124.3" y="46.1">PA9</text>
<text x="187.8" y="43.6">PB8 MPU_SCL</text>
<text x="187.8" y="46.1">PB9 MPU_SDA</text>
<text x="109.1" y="48.6">USART1_RX</text>
<text x="109.1" y="51.2">EN</text>
<text x="124.3" y="48.6">PA10</text>
<text x="124.3" y="51.2">PA11</text>
<text x="124.3" y="53.7">PA12</text>
<text x="187.8" y="48.6">PB10</text>
<text x="187.8" y="51.2">PB11</text>
<text x="187.8" y="53.7">PB12</text>
<text x="195.5" y="48.6">MPU_INT</text>
<text x="195.5" y="51.2">MPU_AD0</text>
<text x="12.6" y="58.8">5V</text>
<text x="121.8" y="56.3">SWDIO</text>
<text x="121.8" y="58.8">SWCLK</text>
<text x="187.8" y="56.3">PB13</text>
<text x="187.8" y="58.8">PB14</text>
<text x="195.5" y="56.3">LCD_RS</text>
<text x="195.5" y="58.8">LCD_R/W</text>
<text x="218.3" y="58.8">GND</text>
<text x="264" y="56.3">3.3V</text>
<text x="264" y="58.8">GND</text>
<text x="73.5" y="61.3">3.3V</text>
<text x="124.3" y="61.3">PA15</text>
<text x="187.8" y="61.3">PB15</text>
<text x="195.5" y="61.3">LCD_E</text>
<text x="218.3" y="61.3">5V</text>
<text x="236.1" y="63.9">5V</text>
<text x="264" y="61.3">MPU_SCL</text>
<text x="264" y="63.9">MPU_SDA</text>
<text x="12.6" y="69">GND</text>
<text x="121.8" y="66.4">OSC_IN</text>
<text x="121.8" y="69">OSC_OUT</text>
<text x="187.8" y="66.4">PC13</text>
<text x="187.8" y="69">PC14</text>
<text x="187.8" y="71.5">PC15</text>
<text x="218.3" y="71.5">LCD_E</text>
<text x="218.3" y="69">LCD_R/W</text>
<text x="218.3" y="66.4">LCD_RS</text>
<text x="236.1" y="66.4">GND</text>
<text x="264" y="71.5">MPU_AD0</text>
<text x="264" y="74">MPU_INT</text>
<text x="121.8" y="81.7">NRST</text>
<text x="220.9" y="94.4">USART2_TX</text>
<text x="86.2" y="102">GND</text>
<text x="220.9" y="96.9">USART2_RX</text>
<text x="225.9" y="99.4">3.3V</text>
<text x="225.9" y="102">GND</text>
<text x="81.2" y="104.5">IIC_SCL</text>
<text x="81.2" y="107.1">IIC_SDA</text>
<text x="12.1" y="110.1" transform="rotate(-90 12.1 110.1)">3.3V</text>
<text x="19.7" y="110.1" transform="rotate(-90 19.7 110.1)">NRST</text>
<text x="32.9" y="132.5">SW_1</text>
<text x="32.9" y="140.1">SW_2</text>
<text x="86.2" y="140.1">LED_1</text>
<text x="32.9" y="147.7">SW_3</text>
<text x="86.2" y="145.2">LED_2</text>
<text x="32.9" y="155.3">SW_4</text>
<text x="86.2" y="150.2">LED_3</text>
</g>
<g font-size="2.3">
<text x="136.3" y="22">PA0-WKUP</text>
<text x="182.2" y="20.7">18</text>
<text x="182.2" y="23.2">19</text>
<text x="86.7" y="27.1">1</text>
<text x="86.7" y="29.6">2</text>
<text x="136.3" y="24.5">PA1</text>
<text x="136.3" y="27.1">PA2</text>
<text x="136.3" y="29.6">PA3</text>
<text x="182.2" y="25.8">20</text>
<text x="182.2" y="28.3">39</text>
<text x="234.1" y="24.5">1</text>
<text x="234.1" y="27.1">2</text>
<text x="234.1" y="29.6">3</text>
<text x="274.7" y="24.5">1</text>
<text x="274.7" y="27.1">2</text>
<text x="274.7" y="29.6">3</text>
<text x="86.7" y="32.1">3</text>
<text x="86.7" y="34.7">4</text>
<text x="136.3" y="32.1">PA4</text>
<text x="136.3" y="34.7">PA5</text>
<text x="182.2" y="30.9">40</text>
<text x="182.2" y="33.4">41</text>
<text x="182.2" y="35.9">42</text>
<text x="234.1" y="32.1">4</text>
<text x="274.7" y="32.1">4</text>
<text x="274.7" y="34.7">5</text>
<text x="136.3" y="37.2">PA6</text>
<text x="136.3" y="39.8">PA7</text>
<text x="182.2" y="38.5">43</text>
<text x="274.7" y="37.2">6</text>
<text x="136.3" y="44.8">PA8</text>
<text x="136.3" y="47.4">PA9</text>
<text x="182.2" y="43.6">45</text>
<text x="182.2" y="46.1">46</text>
<text x="136.3" y="49.9">PA10</text>
<text x="136.3" y="52.5">PA11</text>
<text x="182.2" y="48.6">21</text>
<text x="182.2" y="51.2">22</text>
<text x="182.2" y="53.7">25</text>
<text x="136.3" y="55">PA12</text>
<text x="136.3" y="57.5">PA13/JTMS/SWDIO</text>
<text x="182.2" y="56.3">26</text>
<text x="182.2" y="58.8">27</text>
<text x="274.7" y="57.5">1</text>
<text x="24.5" y="60.1">+5V</text>
<text x="24.5" y="62.6">D-</text>
<text x="24.5" y="65.2">D+</text>
<text x="58.8" y="65.2">GND</text>
<text x="58.8" y="62.6">IN</text>
<text x="71.8" y="63.9">2</text>
<text x="71.8" y="61.3">4</text>
<text x="136.3" y="60.1">PA14/JTCK/SWCLK</text>
<text x="136.3" y="62.6">PA15/JTDI</text>
<text x="182.2" y="61.3">28</text>
<text x="229" y="60.1">1</text>
<text x="229" y="62.6">2</text>
<text x="229" y="65.2">3</text>
<text x="244.2" y="65.2">1</text>
<text x="274.7" y="60.1">2</text>
<text x="274.7" y="62.6">3</text>
<text x="274.7" y="65.2">4</text>
<text x="24.5" y="67.7">ID</text>
<text x="24.5" y="70.2">GND</text>
<text x="136.3" y="67.7">OSC_IN/PD0</text>
<text x="136.3" y="70.2">OSC_OUT/PD1</text>
<text x="182.2" y="66.4">2</text>
<text x="182.2" y="69">3</text>
<text x="182.2" y="71.5">4</text>
<text x="229" y="67.7">4</text>
<text x="229" y="70.2">5</text>
<text x="244.2" y="67.7">2</text>
<text x="274.7" y="67.7">5</text>
<text x="274.7" y="70.2">6</text>
<text x="136.3" y="77.9">BOOT0</text>
<text x="229" y="72.8">6</text>
<text x="274.7" y="72.8">7</text>
<text x="274.7" y="75.3">8</text>
<text x="136.3" y="82.9">NRST</text>
<text x="136.3" y="88">VBAT</text>
<text x="136.3" y="93.1">VDD_1</text>
<text x="136.3" y="95.6">VDD_2</text>
<text x="182.2" y="91.8">23</text>
<text x="182.2" y="94.4">35</text>
<text x="236.6" y="95.6">1</text>
<text x="60.1" y="100.7">A0</text>
<text x="75.6" y="102">7</text>
<text x="75.6" y="99.4">8</text>
<text x="136.3" y="98.2">VDD_3</text>
<text x="182.2" y="96.9">47</text>
<text x="182.2" y="102">8</text>
<text x="236.6" y="98.2">2</text>
<text x="236.6" y="100.7">3</text>
<text x="60.1" y="103.3">A1</text>
<text x="60.1" y="105.8">A3</text>
<text x="75.6" y="107.1">5</text>
<text x="75.6" y="104.5">6</text>
<text x="136.3" y="103.3">VDDA</text>
<text x="236.6" y="103.3">4</text>
<text x="60.1" y="108.3">GND</text>
<text x="201.8" y="178.2">Title</text>
<text x="201.8" y="185.8">Size</text>
<text x="214.5" y="185.8">Number</text>
<text x="265.3" y="185.8">Revision</text>
<text x="203.1" y="189.6">A4</text>
<text x="201.8" y="193.4">Date:</text>
<text x="201.8" y="196">File:</text>
<text x="213.2" y="196">C:\Users\..\taximeter.SchDoc</text>
<text x="213.2" y="193.4">2021/4/9</text>
<text x="252.6" y="193.4">Sheet</text>
<text x="252.6" y="196">Drawn By:</text>
<text x="260.1" y="193.4">of</text>
</g>
<text font-size="1.8" fill="#f00" x="40.6" y="64.1" transform="rotate(90 40.6 64.1)">+</text>
</svg>
